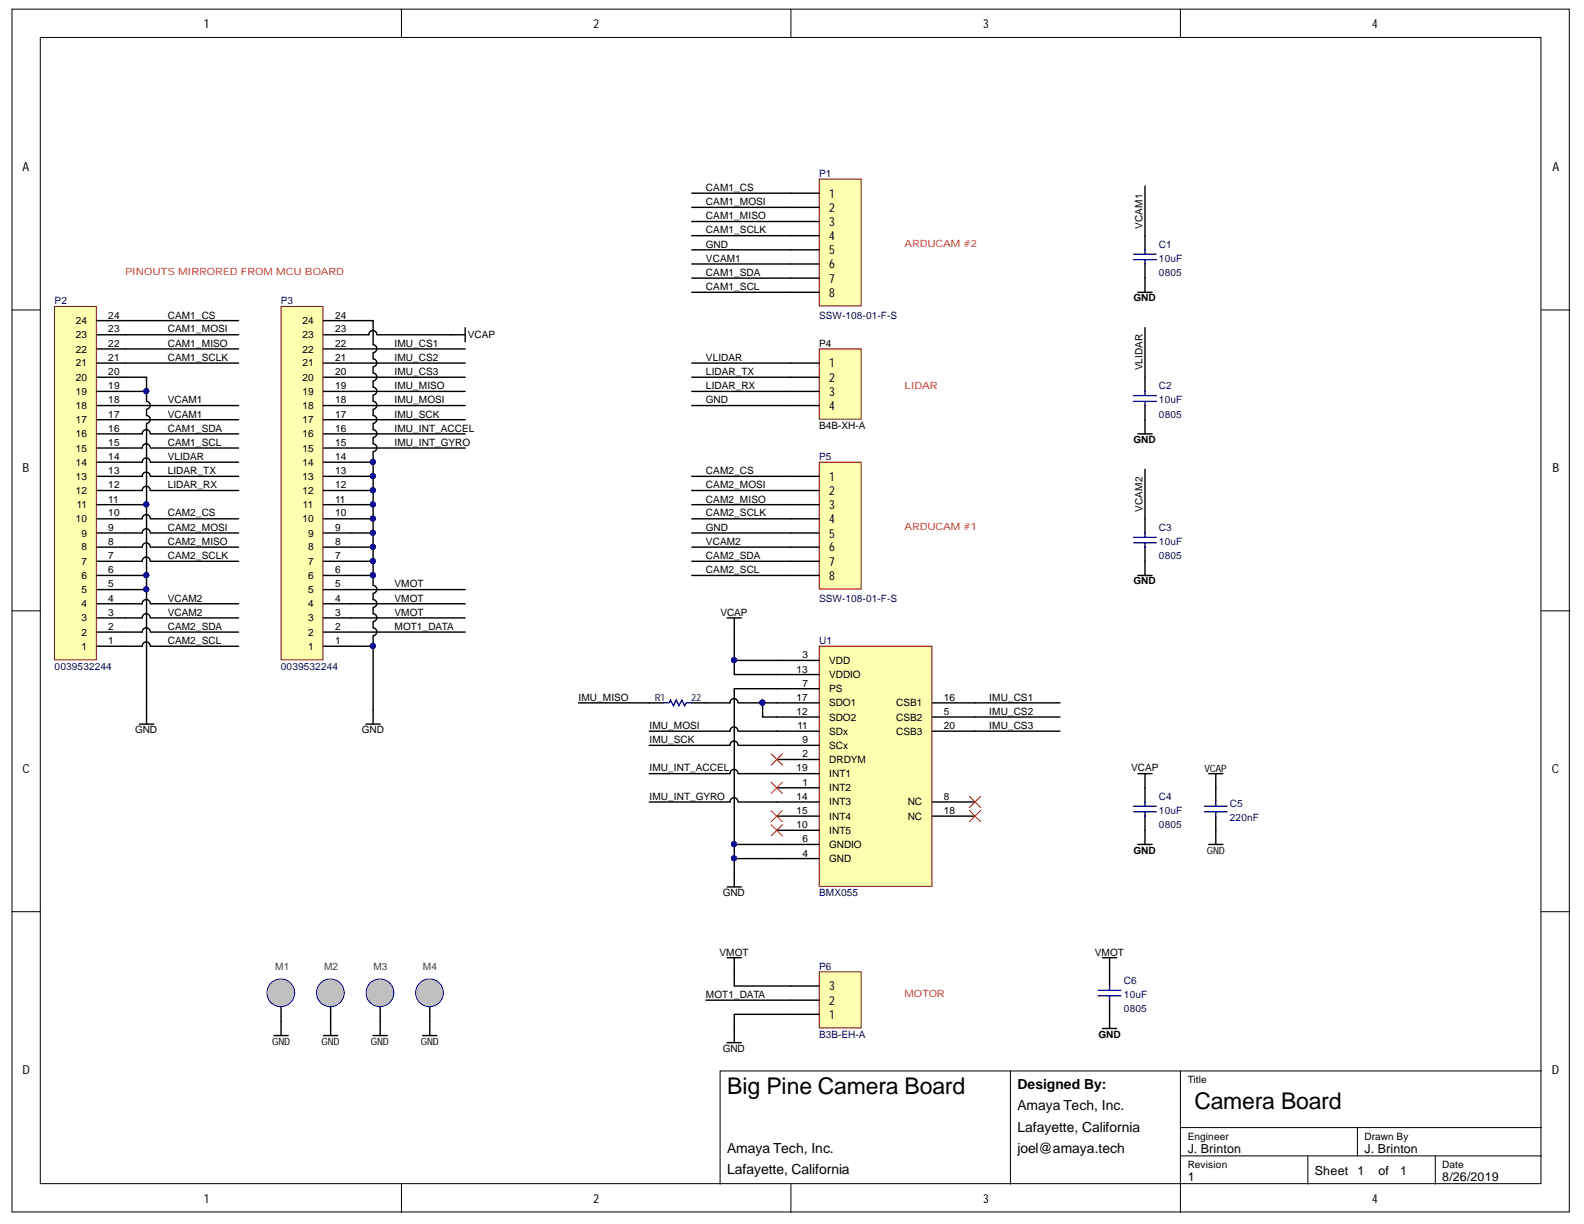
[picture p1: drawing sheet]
<svg xmlns="http://www.w3.org/2000/svg" width="279mm" height="216mm" viewBox="0 0 279 216" stroke-linecap="round" stroke-linejoin="round" font-family="sans-serif">
<g fill="#fff" stroke="#000" stroke-width=".18">
<path d="M2.1 1.6h274.7v212.2h-274.7z"/>
<path d="M7.1 6.6h264.7v202.2h-264.7z"/>
</g>
<g fill="none" stroke="#000" stroke-width=".18">
<path d="M70.8 1.6v5M139.5 1.6v5M208.2 1.6v5M2.1 54.7h5M271.9 54.7h5M2.1 107.7h5M271.9 107.7h5M2.1 160.8h5M271.9 160.8h5M178.2 188.9h-51.2v20M208.2 188.9h-30v20M208.2 198.9h63.7"/>
<path d="M239.4 198.9v5M271.9 188.9h-63.7v25M70.8 208.9v5M139.5 208.9v5M208.2 203.9h63.7M230.7 203.9v5M253.2 203.9v5"/>
</g>
<path d="M144.5 114h19.9v42.3h-19.9z" fill="#ffffb0" stroke="#800000" stroke-width=".18"/>
<g fill="none" stroke="#000" stroke-width=".25">
<path d="M137 116.5h7.5M137 119h7.5M137 139h7.5M137 134h7.5M137 126.5h7.5M137 121.5h7.5M137 131.5h7.5M137 129h7.5M137 124h7.5M137 136.5h7.5M164.5 126.5h7.5M164.5 129h7.5"/>
<path d="M164.5 124h7.5M137 151.4h7.5M137 149h7.5M137 141.5h7.5M137 146.5h7.5M137 144h7.5M164.5 141.5h7.5M164.5 144h7.5"/>
</g>
<path d="M144.5 61.5h7.4v12.4h-7.4z" fill="#ffffb0" stroke="#800000" stroke-width=".18"/>
<path d="M139.5 64h5M139.5 66.5h5M139.5 69h5M139.5 71.5h5" fill="none" stroke="#000" stroke-width=".25"/>
<path d="M49.6 54.1h7.4v62.3h-7.4z" fill="#ffffb0" stroke="#800000" stroke-width=".18"/>
<g fill="none" stroke="#000" stroke-width=".25">
<path d="M57.1 59.1h5M57.1 56.6h5M57.1 79h5M57.1 76.5h5M57.1 74h5M57.1 71.5h5M57.1 69h5M57.1 66.5h5M57.1 64h5M57.1 61.5h5M57.1 99h5M57.1 96.5h5"/>
<path d="M57.1 94h5M57.1 91.5h5M57.1 89h5M57.1 86.5h5M57.1 84h5M57.1 81.5h5M57.1 114h5M57.1 111.5h5M57.1 109h5M57.1 106.5h5M57.1 104h5M57.1 101.5h5"/>
</g>
<path d="M144.5 31.6h7.4v22.4h-7.4z" fill="#ffffb0" stroke="#800000" stroke-width=".18"/>
<path d="M139.5 34.1h5M139.5 36.6h5M139.5 39.1h5M139.5 41.6h5M139.5 44.1h5M139.5 46.6h5M139.5 49.1h5M139.5 51.6h5" fill="none" stroke="#000" stroke-width=".25"/>
<path d="M144.5 171.4h7.4v9.9h-7.4z" fill="#ffffb0" stroke="#800000" stroke-width=".18"/>
<path d="M139.5 178.9h5M139.5 176.4h5M139.5 173.9h5" fill="none" stroke="#000" stroke-width=".25"/>
<path d="M144.5 81.5h7.4v22.4h-7.4z" fill="#ffffb0" stroke="#800000" stroke-width=".18"/>
<g fill="none" stroke="#000" stroke-width=".25">
<path d="M139.5 84h5M139.5 86.5h5M139.5 89h5M139.5 91.5h5M139.5 94h5M139.5 96.5h5M139.5 99h5M128.3 109h2.5M129.5 109v2.5M139.5 101.5h5M114.5 124h2.5M122 124h2.5"/>
<path d="M128.3 156.4h2.5M129.5 153.9v2.5M128.3 168.9h2.5M129.5 168.9v2.5M128.3 183.9h2.5M129.5 181.4v2.5"/>
</g>
<path d="M136 133l2 2M136 138l2 2M138 133l-2 2M138 138l-2 2M136 143l2 2M136 145.5l2 2M138 143l-2 2M138 145.5l-2 2M171 143l2 2M171 140.5l2 2M173 143l-2 2M173 140.5l-2 2" fill="none" stroke="#f00" stroke-width=".18"/>
<path d="M117 124h1l.3-.5 .5 1 .5-1 .5 1 .5-1 .5 1 .2-.5h1" fill="none" stroke="#00f" stroke-width=".25"/>
<path d="M9.6 54.1h7.4v62.3h-7.4z" fill="#ffffb0" stroke="#800000" stroke-width=".18"/>
<g fill="none" stroke="#000" stroke-width=".25">
<path d="M122 39.1h17.5M122 36.6h17.5M122 34.1h17.5M202 32.8v11.3M17.1 59.1h25M17.1 56.6h25M62.1 56.6h3.7v4.2a.7 .7 0 0 1 .7 .7 .7 .7 0 0 1-.7 .7M66.5 59a.7 .7 0 0 0-.7-.7 .7 .7 0 0 0-.7 .8h-3M66.6 59.1h15.5M82.1 57.8v2.5M122 41.6h17.5M122 51.6h17.5"/>
<path d="M122 49.1h17.5M122 46.6h17.5M122 44.1h17.5M200.7 51.6h2.5M202 46.6v5M202 57.8v11.2M17.1 66.5h8.7v4.3a.7 .7 0 0 1 .7 .7 .7 .7 0 0 1-.7 .7M17.1 74h25M17.1 71.5h25M17.1 69h8.7M17.1 64h25M17.1 61.5h25"/>
<path d="M25.8 72.3v1a.7 .7 0 0 1 .7 .7 .7 .7 0 0 1-.7 .7M25.8 74.8v52.9M26.5 79a.7 .7 0 0 0-.7-.7 .7 .7 0 0 0-.7 .7h-8M26.5 76.5a.7 .7 0 0 0-.7-.7 .7 .7 0 0 0-.7 .7h-8M26.6 79h15.5M26.6 76.5h15.5M62.1 79h20M62.1 76.5h20M62.1 74h20M62.1 71.5h20M62.1 69h20M62.1 66.5h20"/>
<path d="M62.1 64h20M62.1 61.5h20M65.8 62.3v1a.7 .7 0 0 1 .7 .7 .7 .7 0 0 1-.7 .7M65.8 64.8v1a.7 .7 0 0 1 .7 .7 .7 .7 0 0 1-.7 .7M65.8 67.3v1a.7 .7 0 0 1 .7 .7 .7 .7 0 0 1-.7 .7M65.8 69.8v1a.7 .7 0 0 1 .7 .7 .7 .7 0 0 1-.7 .7M65.8 72.3v1a.7 .7 0 0 1 .7 .7 .7 .7 0 0 1-.7 .7M65.8 74.8v1a.7 .7 0 0 1 .7 .7 .7 .7 0 0 1-.7 .7M65.8 77.3v1a.7 .7 0 0 1 .7 .7 .7 .7 0 0 1-.7 .7M65.8 79.8v23.5a.7 .7 0 0 1 .7 .7 .7 .7 0 0 1-.7 .6M122 71.5h17.5M122 69h17.5"/>
<path d="M122 66.5h17.5M122 64h17.5M200.7 76.5h2.5M202 71.5v5M17.1 89h8.7M26.5 94a.7 .7 0 0 0-.7-.7 .7 .7 0 0 0-.7 .7h-8M26.5 91.5a.7 .7 0 0 0-.7-.7 .7 .7 0 0 0-.7 .7h-8M26.5 86.5a.7 .7 0 0 0-.7-.7 .7 .7 0 0 0-.7 .7h-8M26.5 84a.7 .7 0 0 0-.7-.7 .7 .7 0 0 0-.7 .7h-8M26.5 81.5a.7 .7 0 0 0-.7-.7 .7 .7 0 0 0-.7 .7h-8M26.5 99a.7 .7 0 0 0-.7-.7 .7 .7 0 0 0-.7 .7h-8M26.5 96.5a.7 .7 0 0 0-.7-.7 .7 .7 0 0 0-.7 .7h-8"/>
<path d="M26.6 99h15.5M26.6 96.5h15.5M26.6 94h15.5M26.6 91.5h15.5M26.6 86.5h15.5M26.6 84h15.5M26.6 81.5h15.5M62.1 99h3.7M62.1 96.5h3.7M62.1 94h3.7M62.1 91.5h3.7M62.1 89h3.7"/>
<path d="M62.1 86.5h3.7M62.1 84h3.7M62.1 81.5h3.7M122 99h17.5M122 96.5h17.5M122 94h17.5M122 91.5h17.5M122 89h17.5M122 86.5h17.5M122 84h17.5M202 82.8v11.2M202 96.5v5"/>
<path d="M17.1 104h8.7M17.1 101.5h8.7M26.5 114a.7 .7 0 0 0-.7-.8 .7 .7 0 0 0-.7 .8h-8M26.5 111.5a.7 .7 0 0 0-.7-.8 .7 .7 0 0 0-.7 .8h-8M26.5 109a.7 .7 0 0 0-.7-.8 .7 .7 0 0 0-.7 .8h-8M26.5 106.5a.7 .7 0 0 0-.7-.8 .7 .7 0 0 0-.7 .8h-8M26.6 114h15.5M26.6 111.5h15.5M26.6 109h15.5M26.6 106.5h15.5M62.1 114h3.7M62.1 111.5h20"/>
<path d="M62.1 109h20M62.1 106.5h20M62.1 104h20M62.1 101.5h3.7M65.8 104.7v1.1a.7 .7 0 0 1 .7 .7 .7 .7 0 0 1-.7 .6M65.8 107.2v1a.7 .7 0 0 1 .7 .7 .7 .7 0 0 1-.7 .7M65.8 109.7v1a.7 .7 0 0 1 .7 .7 .7 .7 0 0 1-.7 .7M65.8 112.2v15.5M122 101.5h17.5M129.5 111.5v5h7.5M129.5 116.5v2.5h7.5M200.7 101.5h2.5"/>
<path d="M24.6 127.7h2.5M64.6 127.7h2.5M102 124h12.5M130.2 131.5a.7 .7 0 0 0-.7-.8 .7 .7 0 0 0-.7 .8h-14.3M130.2 129a.7 .7 0 0 0-.7-.8 .7 .7 0 0 0-.7 .8h-14.3M130.2 136.5a.7 .7 0 0 0-.7-.8 .7 .7 0 0 0-.7 .8h-14.3M130.2 124a.7 .7 0 0 0-.7-.8 .7 .7 0 0 0-.7 .8h-4.3M130.3 136.5h6.7M130.3 124h6.7M130.3 129h6.7M130.3 131.5h6.7M134.5 124v2.5h2.5"/>
<path d="M137 121.5h-7.5v27.5M172 124h15M172 126.5h15M172 129h15M200.7 136.5h2.5M202 136.5v5M213.2 136.5h2.5M214.5 136.5v5M129.5 151.4h7.5M130.2 141.5a.7 .7 0 0 0-.7-.8 .7 .7 0 0 0-.7 .8h-14.3M130.3 141.5h6.7M137 149h-7.5v4.9"/>
<path d="M200.7 149h2.5M202 144v5M213.2 149h2.5M214.5 144v5M124.5 176.4h15M129.5 171.4v2.5h10M139.5 178.9h-10v2.5M194.5 168.9h2.5M195.7 168.9v5M195.7 176.4v5M194.5 181.4h2.5"/>
</g>
<g fill="none" stroke="#00f" stroke-width=".25">
<path d="M200 45.8h4M200 44.8h4M202 44.1v.7M202 45.8v.8M200 70.8h4M200 69.8h4M202 69v.8M202 70.8v.7M200 95.8h4M200 94.8h4M202 94v.8M202 95.8v.7"/>
<path d="M200 143.2h4M200 142.2h4M202 141.5v.7M202 143.2v.8M212.5 143.2h4M212.5 142.2h4M214.5 141.5v.7M214.5 143.2v.8M193.7 175.7h4M193.7 174.7h4M195.7 173.9v.8M195.7 175.7v.7"/>
</g>
<g fill="#000080" stroke="#000080" stroke-width=".18">
<circle cx="129.5" cy="116.4" r=".45"/>
<circle cx="129.5" cy="151.4" r=".45"/>
<circle cx="129.5" cy="148.9" r=".45"/>
<circle cx="134.5" cy="123.9" r=".45"/>
<circle cx="65.8" cy="113.9" r=".45"/>
<circle cx="65.8" cy="101.5" r=".45"/>
<circle cx="65.8" cy="99" r=".45"/>
<circle cx="65.8" cy="96.5" r=".45"/>
<circle cx="65.8" cy="94" r=".45"/>
<circle cx="65.8" cy="91.5" r=".45"/>
<circle cx="65.8" cy="89" r=".45"/>
<circle cx="65.8" cy="86.5" r=".45"/>
<circle cx="65.8" cy="84" r=".45"/>
<circle cx="65.8" cy="81.5" r=".45"/>
<circle cx="25.8" cy="69" r=".45"/>
<circle cx="25.8" cy="89" r=".45"/>
<circle cx="25.8" cy="101.5" r=".45"/>
<circle cx="25.8" cy="104" r=".45"/>
</g>
<circle cx="49.5" cy="175.1" r="2.45" fill="#c0c0c0" stroke="#00f" stroke-width=".18"/>
<path d="M49.6 177.7v5M48.3 182.7h2.5" fill="none" stroke="#000" stroke-width=".25"/>
<circle cx="58.3" cy="175.1" r="2.45" fill="#c0c0c0" stroke="#00f" stroke-width=".18"/>
<path d="M58.3 177.7v5M57.1 182.7h2.5" fill="none" stroke="#000" stroke-width=".25"/>
<circle cx="67" cy="175.1" r="2.45" fill="#c0c0c0" stroke="#00f" stroke-width=".18"/>
<path d="M67.1 177.7v5M65.8 182.7h2.5" fill="none" stroke="#000" stroke-width=".25"/>
<circle cx="75.8" cy="175.1" r="2.45" fill="#c0c0c0" stroke="#00f" stroke-width=".18"/>
<path d="M75.8 177.7v5M74.6 182.7h2.5" fill="none" stroke="#000" stroke-width=".25"/>
<g font-size="4.1">
<text x="128.3" y="193">Big Pine Camera Board</text>
<text x="210.7" y="195.5">Camera Board</text>
</g>
<g font-size="2.5">
<text x="179.5" y="195.9">Amaya Tech, Inc.</text>
<text x="179.5" y="192.2">Designed By:</text>
<text x="128.3" y="203.4">Amaya Tech, Inc.</text>
<text x="179.5" y="203.4">joel@amaya.tech</text>
<text x="179.5" y="199.6">Lafayette, California</text>
<text x="128.3" y="207.1">Lafayette, California</text>
</g>
<g font-size="2.2">
<text x="35.9" y="4.9">1</text>
<text x="104.7" y="4.9">2</text>
<text x="173.4" y="4.9">3</text>
<text x="242" y="4.9">4</text>
<text x="4" y="30.2">A</text>
<text x="146.3" y="34.9">1</text>
<text x="273.8" y="30.2">A</text>
<text x="146.3" y="37.3">2</text>
<text x="146.3" y="39.9">3</text>
<text x="146.3" y="42.3">4</text>
<text x="146.3" y="44.9">5</text>
<text x="146.3" y="47.3">6</text>
<text x="146.3" y="49.9">7</text>
<text x="146.3" y="52.3">8</text>
<text x="146.3" y="64.8">1</text>
<text x="146.3" y="67.3">2</text>
<text x="146.3" y="69.8">3</text>
<text x="146.3" y="72.3">4</text>
<text x="4" y="83.2">B</text>
<text x="273.8" y="83.2">B</text>
<text x="146.3" y="84.8">1</text>
<text x="146.3" y="87.3">2</text>
<text x="146.3" y="89.8">3</text>
<text x="146.3" y="92.3">4</text>
<text x="146.3" y="94.8">5</text>
<text x="146.3" y="97.3">6</text>
<text x="146.3" y="99.8">7</text>
<text x="146.3" y="102.2">8</text>
<text x="4" y="136.3">C</text>
<text x="273.7" y="136.3">C</text>
<text x="146.3" y="179.7">1</text>
<text x="146.3" y="177.2">2</text>
<text x="146.3" y="174.7">3</text>
<text x="4" y="189.4">D</text>
<text x="273.7" y="189.4">D</text>
<text x="209.5" y="203.4">J. Brinton</text>
<text x="240.7" y="203.4">J. Brinton</text>
<text x="209.5" y="208.4">1</text>
<text x="231.9" y="207.2">Sheet</text>
<text x="239.4" y="207.2">1</text>
<text x="243.1" y="207.2">of</text>
<text x="246.9" y="207.2">1</text>
<text x="254.4" y="208.4">8/26/2019</text>
<text x="35.9" y="212.2">1</text>
<text x="104.7" y="212.2">2</text>
<text x="173.4" y="212.2">3</text>
<text x="242" y="212.2">4</text>
</g>
<g font-size="1.8">
<text x="124.5" y="33.7">CAM1_CS</text>
<text x="124.5" y="36.2">CAM1_MOSI</text>
<text x="124.5" y="38.7">CAM1_MISO</text>
<text x="124.5" y="41.2">CAM1_SCLK</text>
<text x="201.5" y="40.3" transform="rotate(-90 201.5 40.3)">VCAM1</text>
<text x="124.5" y="46.2">VCAM1</text>
<text x="124.5" y="43.7">GND</text>
<text x="124.5" y="48.7">CAM1_SDA</text>
<text x="124.5" y="51.2">CAM1_SCL</text>
<text x="199.9" y="53.2">GND</text>
<text x="13.4" y="59.7">23</text>
<text x="13.4" y="57.2">24</text>
<text x="19.1" y="58.6">23</text>
<text x="19.1" y="56.2">24</text>
<text x="29.6" y="58.6">CAM1_MOSI</text>
<text x="29.6" y="56.2">CAM1_CS</text>
<text x="53.3" y="59.7">23</text>
<text x="53.3" y="57.2">24</text>
<text x="59.1" y="58.6">23</text>
<text x="59.1" y="56.2">24</text>
<text x="82.5" y="59.7">VCAP</text>
<text x="13.4" y="64.6">21</text>
<text x="13.4" y="62.2">22</text>
<text x="19.1" y="63.6">21</text>
<text x="19.1" y="61.2">22</text>
<text x="29.6" y="61.2">CAM1_MISO</text>
<text x="29.6" y="63.6">CAM1_SCLK</text>
<text x="53.3" y="64.6">21</text>
<text x="53.3" y="62.2">22</text>
<text x="59.1" y="63.6">21</text>
<text x="59.1" y="61.2">22</text>
<text x="69.6" y="61.2">IMU_CS1</text>
<text x="69.6" y="63.6">IMU_CS2</text>
<text x="124.5" y="63.6">VLIDAR</text>
<text x="144.5" y="61.2">P4</text>
<text x="201.5" y="65.3" transform="rotate(-90 201.5 65.3)">VLIDAR</text>
<text x="13.4" y="69.6">19</text>
<text x="13.4" y="67.2">20</text>
<text x="19.1" y="71.2">18</text>
<text x="19.1" y="68.7">19</text>
<text x="19.1" y="66.2">20</text>
<text x="29.6" y="71.2">VCAM1</text>
<text x="53.3" y="69.6">19</text>
<text x="53.3" y="67.2">20</text>
<text x="59.1" y="71.2">18</text>
<text x="59.1" y="68.7">19</text>
<text x="59.1" y="66.2">20</text>
<text x="69.6" y="66.2">IMU_CS3</text>
<text x="69.6" y="68.7">IMU_MISO</text>
<text x="69.6" y="71.2">IMU_MOSI</text>
<text x="124.5" y="71.2">GND</text>
<text x="124.5" y="66.2">LIDAR_TX</text>
<text x="124.5" y="68.7">LIDAR_RX</text>
<text x="13.4" y="77.2">16</text>
<text x="13.4" y="74.6">17</text>
<text x="13.4" y="72.2">18</text>
<text x="19.1" y="76.1">16</text>
<text x="19.1" y="73.7">17</text>
<text x="29.6" y="73.7">VCAM1</text>
<text x="29.6" y="76.1">CAM1_SDA</text>
<text x="53.3" y="77.2">16</text>
<text x="53.3" y="74.6">17</text>
<text x="53.3" y="72.2">18</text>
<text x="59.1" y="76.1">16</text>
<text x="59.1" y="73.7">17</text>
<text x="69.6" y="73.7">IMU_SCK</text>
<text x="69.6" y="76.1">IMU_INT_ACCEL</text>
<text x="144.5" y="75.6">B4B-XH-A</text>
<text x="13.4" y="82.1">14</text>
<text x="13.4" y="79.7">15</text>
<text x="19.1" y="83.7">13</text>
<text x="19.1" y="81.1">14</text>
<text x="19.1" y="78.7">15</text>
<text x="29.6" y="78.7">CAM1_SCL</text>
<text x="29.6" y="81.1">VLIDAR</text>
<text x="29.6" y="83.7">LIDAR_TX</text>
<text x="53.3" y="82.1">14</text>
<text x="53.3" y="79.7">15</text>
<text x="59.1" y="83.7">13</text>
<text x="59.1" y="81.1">14</text>
<text x="59.1" y="78.7">15</text>
<text x="69.6" y="78.7">IMU_INT_GYRO</text>
<text x="124.5" y="83.7">CAM2_CS</text>
<text x="199.9" y="78.2">GND</text>
<text x="13.4" y="87.1">12</text>
<text x="13.4" y="84.7">13</text>
<text x="13.5" y="89.7">11</text>
<text x="19.1" y="88.6">11</text>
<text x="19.1" y="86.1">12</text>
<text x="29.6" y="86.1">LIDAR_RX</text>
<text x="53.3" y="87.1">12</text>
<text x="53.3" y="84.7">13</text>
<text x="53.4" y="89.7">11</text>
<text x="59.1" y="88.6">11</text>
<text x="59.1" y="86.1">12</text>
<text x="124.5" y="86.1">CAM2_MOSI</text>
<text x="124.5" y="88.6">CAM2_MISO</text>
<text x="13.4" y="92.1">10</text>
<text x="14.4" y="94.6">9</text>
<text x="19.1" y="93.6">9</text>
<text x="19.1" y="91.1">10</text>
<text x="29.6" y="93.6">CAM2_MOSI</text>
<text x="29.6" y="91.1">CAM2_CS</text>
<text x="53.3" y="92.1">10</text>
<text x="54.4" y="94.6">9</text>
<text x="59.1" y="93.6">9</text>
<text x="59.1" y="91.1">10</text>
<text x="124.5" y="93.6">GND</text>
<text x="124.5" y="91.1">CAM2_SCLK</text>
<text x="201.5" y="90.2" transform="rotate(-90 201.5 90.2)">VCAM2</text>
<text x="14.4" y="99.6">7</text>
<text x="14.4" y="97.1">8</text>
<text x="19.1" y="101.1">6</text>
<text x="19.1" y="98.6">7</text>
<text x="19.1" y="96.2">8</text>
<text x="29.6" y="96.2">CAM2_MISO</text>
<text x="29.6" y="98.6">CAM2_SCLK</text>
<text x="54.4" y="99.6">7</text>
<text x="54.4" y="97.1">8</text>
<text x="59.1" y="101.1">6</text>
<text x="59.1" y="98.6">7</text>
<text x="59.1" y="96.2">8</text>
<text x="124.5" y="96.2">VCAM2</text>
<text x="124.5" y="98.6">CAM2_SDA</text>
<text x="124.5" y="101.1">CAM2_SCL</text>
<text x="14.4" y="107.1">4</text>
<text x="14.4" y="104.6">5</text>
<text x="14.4" y="102.2">6</text>
<text x="19.1" y="106.1">4</text>
<text x="19.1" y="103.6">5</text>
<text x="29.6" y="106.1">VCAM2</text>
<text x="54.4" y="107.1">4</text>
<text x="54.4" y="104.6">5</text>
<text x="54.4" y="102.2">6</text>
<text x="59.1" y="106.1">4</text>
<text x="59.1" y="103.6">5</text>
<text x="69.6" y="106.1">VMOT</text>
<text x="69.6" y="103.6">VMOT</text>
<text x="199.9" y="103.1">GND</text>
<text x="14.4" y="112.1">2</text>
<text x="14.4" y="109.6">3</text>
<text x="19.1" y="113.6">1</text>
<text x="19.1" y="111.1">2</text>
<text x="19.1" y="108.6">3</text>
<text x="29.6" y="108.6">VCAM2</text>
<text x="29.6" y="111.1">CAM2_SDA</text>
<text x="29.6" y="113.6">CAM2_SCL</text>
<text x="54.4" y="112.1">2</text>
<text x="54.4" y="109.6">3</text>
<text x="59.1" y="113.6">1</text>
<text x="59.1" y="111.1">2</text>
<text x="59.1" y="108.6">3</text>
<text x="69.6" y="111.1">MOT1_DATA</text>
<text x="69.6" y="108.6">VMOT</text>
<text x="127.1" y="108.6">VCAP</text>
<text x="14.4" y="114.6">1</text>
<text x="54.4" y="114.6">1</text>
<text x="140.5" y="118.6">13</text>
<text x="141.5" y="116.1">3</text>
<text x="146.3" y="117.1">VDD</text>
<text x="146.3" y="119.6">VDDIO</text>
<text x="102" y="123.6">IMU_MISO</text>
<text x="140.5" y="123.6">17</text>
<text x="141.5" y="121.1">7</text>
<text x="146.3" y="122.1">PS</text>
<text x="146.3" y="124.6">SDO1</text>
<text x="158.1" y="124.6">CSB1</text>
<text x="166.5" y="123.6">16</text>
<text x="174.5" y="123.6">IMU_CS1</text>
<text x="23.8" y="129.4">GND</text>
<text x="63.8" y="129.4">GND</text>
<text x="114.6" y="131.1">IMU_SCK</text>
<text x="114.6" y="128.6">IMU_MOSI</text>
<text x="140.5" y="126.1">12</text>
<text x="140.7" y="128.6">11</text>
<text x="141.5" y="131.1">9</text>
<text x="146.3" y="129.6">SDx</text>
<text x="146.3" y="127.1">SDO2</text>
<text x="158.1" y="127.1">CSB2</text>
<text x="158.1" y="129.6">CSB3</text>
<text x="166.5" y="126.1">5</text>
<text x="166.5" y="128.6">20</text>
<text x="174.5" y="126.1">IMU_CS2</text>
<text x="174.5" y="128.6">IMU_CS3</text>
<text x="114.6" y="136">IMU_INT_ACCEL</text>
<text x="140.5" y="136">19</text>
<text x="141.5" y="133.6">2</text>
<text x="146.3" y="134.6">DRDYM</text>
<text x="146.3" y="132.1">SCx</text>
<text x="146.3" y="137.1">INT1</text>
<text x="199.5" y="136">VCAP</text>
<text x="212.5" y="136.1">VCAP</text>
<text x="114.6" y="141.1">IMU_INT_GYRO</text>
<text x="140.5" y="141.1">14</text>
<text x="140.5" y="143.6">15</text>
<text x="141.5" y="138.6">1</text>
<text x="146.3" y="139.6">INT2</text>
<text x="146.3" y="142">INT3</text>
<text x="160.1" y="142">NC</text>
<text x="166.5" y="141.1">8</text>
<text x="166.5" y="143.6">18</text>
<text x="140.5" y="146.1">10</text>
<text x="141.5" y="148.6">6</text>
<text x="146.3" y="149.6">GNDIO</text>
<text x="146.3" y="147">INT5</text>
<text x="146.3" y="144.6">INT4</text>
<text x="160.1" y="144.6">NC</text>
<text x="141.5" y="151.1">4</text>
<text x="146.3" y="152.1">GND</text>
<text x="199.9" y="150.6">GND</text>
<text x="212.9" y="150.6">GND</text>
<text x="127.5" y="158">GND</text>
<text x="126.9" y="168.6">VMOT</text>
<text x="193.1" y="168.6">VMOT</text>
<text x="124.5" y="176">MOT1_DATA</text>
<text x="48" y="184.3">GND</text>
<text x="56.7" y="184.3">GND</text>
<text x="65.4" y="184.3">GND</text>
<text x="74.2" y="184.3">GND</text>
<text x="127.5" y="185.6">GND</text>
<text x="193.8" y="183">GND</text>
<text x="209.5" y="191.1">Title</text>
<text x="209.5" y="201">Engineer</text>
<text x="240.7" y="201">Drawn By</text>
<text x="209.5" y="206">Revision</text>
<text x="254.4" y="206">Date</text>
</g>
<g font-size="1.8" fill="#000080">
<text x="144.5" y="31.2">P1</text>
<text x="204.4" y="46.2">10uF</text>
<text x="204.4" y="43.7">C1</text>
<text x="9.6" y="53.7">P2</text>
<text x="49.5" y="53.7">P3</text>
<text x="204.4" y="48.7">0805</text>
<text x="144.5" y="56.2">SSW-108-01-F-S</text>
<text x="204.4" y="71.2">10uF</text>
<text x="204.4" y="68.7">C2</text>
<text x="204.4" y="73.7">0805</text>
<text x="144.5" y="81.1">P5</text>
<text x="204.4" y="93.6">C3</text>
<text x="204.4" y="96.2">10uF</text>
<text x="204.4" y="98.6">0805</text>
<text x="144.5" y="106.1">SSW-108-01-F-S</text>
<text x="144.5" y="113.6">U1</text>
<text x="9.6" y="118.1">0039532244</text>
<text x="49.5" y="118.1">0039532244</text>
<text x="115.5" y="123.6">R1</text>
<text x="122" y="123.6">22</text>
<text x="204.4" y="143.6">10uF</text>
<text x="204.4" y="141.1">C4</text>
<text x="216.9" y="142.3">C5</text>
<text x="204.4" y="146.1">0805</text>
<text x="216.9" y="144.8">220nF</text>
<text x="144.5" y="158">BMX055</text>
<text x="144.5" y="171">P6</text>
<text x="198.3" y="173.6">C6</text>
<text x="198.3" y="176">10uF</text>
<text x="198.3" y="178.6">0805</text>
<text x="144.5" y="183">B3B-EH-A</text>
</g>
<g font-size="1.8" fill="#ee0e22">
<text x="159.5" y="43.5">ARDUCAM #2</text>
<text x="22.1" y="48.5">PINOUTS MIRRORED FROM MCU BOARD</text>
<text x="159.5" y="68.5">LIDAR</text>
<text x="159.5" y="93.5">ARDUCAM #1</text>
<text x="159.5" y="175.9">MOTOR</text>
</g>
<g font-size="1.8" fill="#434343">
<text x="48.5" y="171">M1</text>
<text x="57.2" y="171">M2</text>
<text x="65.9" y="171">M3</text>
<text x="74.6" y="171">M4</text>
</g>
</svg>
